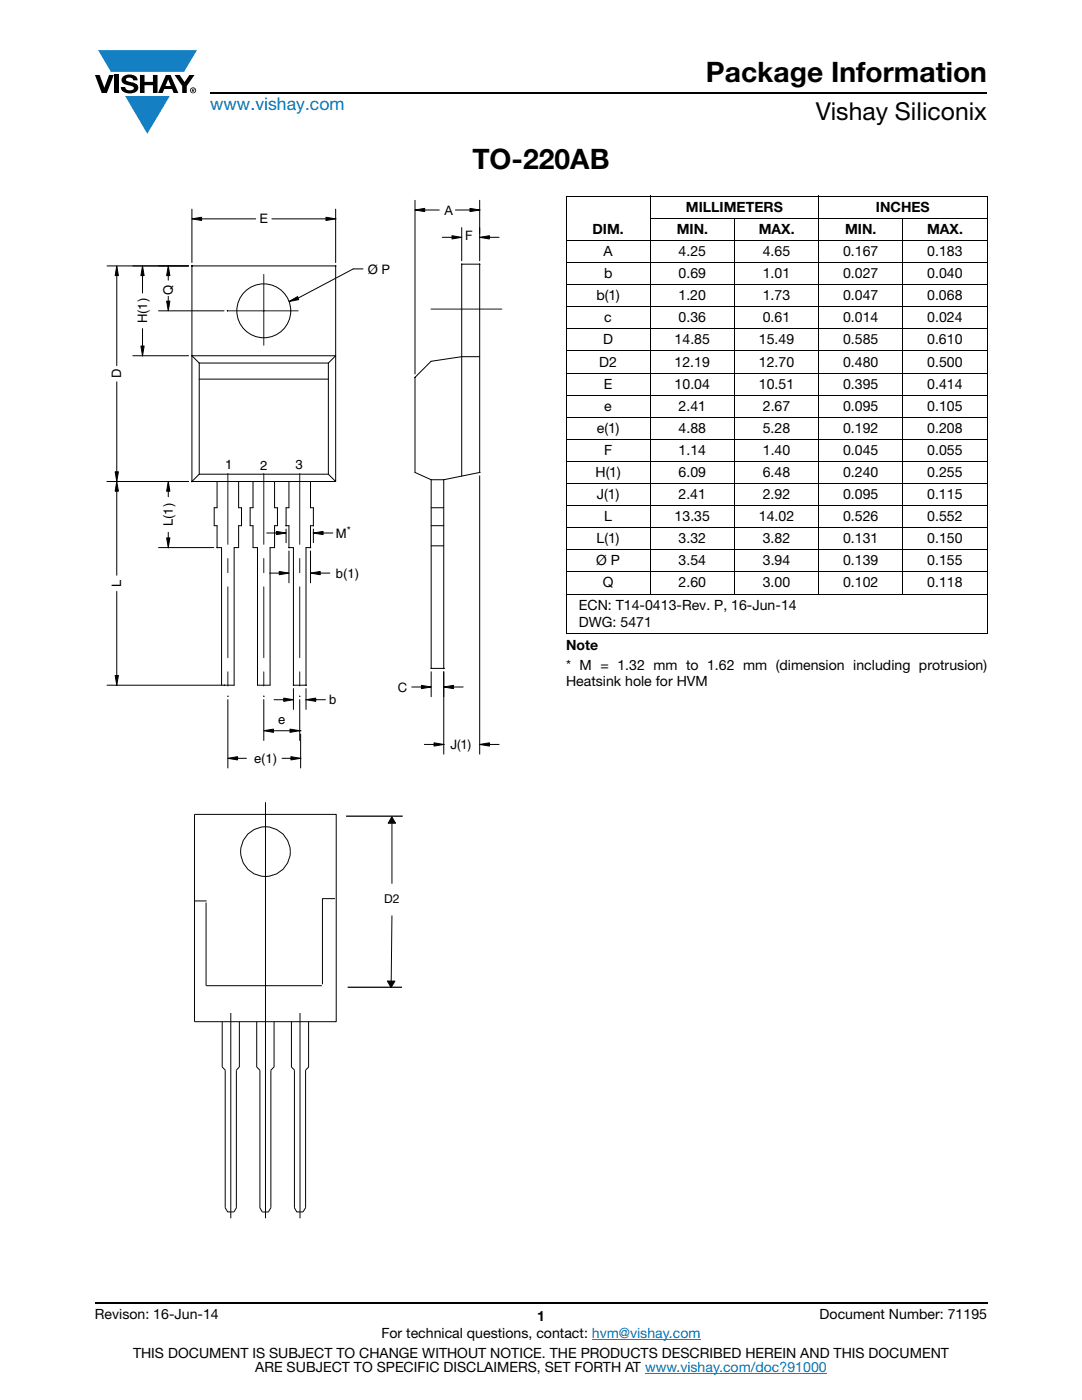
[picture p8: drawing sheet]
<svg xmlns="http://www.w3.org/2000/svg" width="216mm" height="279mm" viewBox="0 0 216 279" stroke-linecap="round" stroke-linejoin="round" font-family="sans-serif">
<g fill="#147fc3">
<path d="M19.6 10h19.7l-2.6 4.3h-1.1h-13.5z"/>
<path d="M25 19.2h8.9l-4.5 7.5z"/>
</g>
<g fill="#000">
<path d="M18.9 15h1l.9 2.5 1-2.5h.9l-1.4 3.6h-1zM22.9 15h.9v3.6h-.9zM24.6 15.3a2.1 2.1 0 0 1 2.8 .3l.1 .4h-.9a.79 .79 0 0 0-.7-.5 .79 .79 0 0 0-.8 .4l.3 .3 1 .2a1.08 1.08 0 0 1 1.2 1 1.08 1.08 0 0 1-1.1 1.2 1.73 1.73 0 0 1-2.4-1.2h.9a.96 .96 0 0 0 .8 .6 .96 .96 0 0 0 .9-.4 1.31 1.31 0 0 0-1.2-.6 1.03 1.03 0 0 1-1.1-.6 1.03 1.03 0 0 1 .2-1.1zM27.9 15h.9v1.3h1.7v-1.3h.9v3.6h-.9v-1.6h-1.7v1.6h-.9zM34.8 15h1.1l.9 1.4 1-1.4h1l-1.5 2.2v1.4h-.9v-1.4z"/>
<path d="M33.6 15.9l.5 1.3h-1.1zM33.1 15l-1.6 3.6h1l.3-.8h1.5l.3 .8h1l-1.6-3.6z"/>
<path d="M38.4 17.8h.2v.2h-.2zM38.3 17.7v.7h.1v-.3l.4 .3-.2-.3 .2-.2-.1-.2z"/>
<path d="M38.1 18a.46 .46 0 0 1 .9 0 .46 .46 0 0 1-.9 0zM37.9 18a.6 .6 0 0 0 1.2 0 .6 .6 0 0 0-1.2 0z"/>
</g>
<path d="M42 18.6h155M18.9 260h178.1" fill="none" stroke="#000" stroke-width=".36"/>
<path d="M118.1 267.3h21.7M128.7 274h36.3" fill="none" stroke="#007ec4" stroke-width=".2"/>
<path d="M21.3 39.9h79.3v203.2h-79.3z" fill="#fff"/>
<g fill="none" stroke="#000" stroke-width=".2">
<path d="M82.8 40v34.6M95.7 40v12M23.3 55v18M23.3 53.1l.3 1.9h-.6zM28.4 53.1l.4 1.9h-.7zM28.4 55v3.5M33.6 53.1l.3 1.9h-.6zM33.6 55v.9M33.6 59.1v1M37.6 53.1h-16.2M38.3 41.7v10.7M38.3 43.7l1.9-.3v.6z"/>
<path d="M38.3 53.1v43M38.3 53.1h28.7M40.2 43.7h10.8M54.2 43.7h10.8M65 43.4l2 .3-2 .3zM67 41.7v10.7M67 53.1v43l-1.5-1.5M72.4 53.7h-1.9l-11 5.8M82.8 41.9l1.9-.3v.6zM84.7 41.9h2.9M88.3 47.4h1.9M90.2 47l1.9 .4-1.9 .3z"/>
<path d="M90.9 41.9h2.9M92.1 45.4v6.6M93.8 41.6l1.9 .3-1.9 .3zM95.7 52.7h-3.6v42.3M95.7 52.7v41.6M95.7 47.4l2-.4v.7zM97.7 47.4h1.9M23.3 76.2v18M26.5 71h11.1M28.1 69.1h.7l-.4 1.9zM28.4 65.6v3.5M31.6 62h13.1"/>
<path d="M33.3 60.1h.6l-.3 1.9zM38.3 71l1.5 1.5M38.3 71h28.7l-1.5 1.5M39.7 75.7h25.8M39.8 72.5h25.7M39.8 72.5v22.1M57.7 60.2l1.7-1 .2 .6zM65.5 72.5v22.1M95.7 71.2h-3.6l-6.1 .9-3.2 3.2v19l3.2 1.4M21.4 96.1h16.2M23 94.2h.6l-.3 1.9zM23.3 98v16.8"/>
<path d="M23.3 96.1l.3 1.9h-.6zM33.6 96.1l.3 1.9h-.6zM33.6 98v1.1M38.3 96.1h28.7M39.8 94.6h25.7M39.8 94.6l-1.5 1.5M86 95.7h2.5M86 95.7v37.7M88.5 95.7v37.7h-2.5M95.7 94.3l-7.2 1.4M95.7 95v55.5M23.3 118v16.8"/>
<path d="M31.6 109.3h11M33.3 107.4h.6l-.3 1.9zM33.6 106.2v1.1M42.7 101.3h.6M42.7 104.9h.6M43.3 109.3h.9v27.4h2.5v-27.4h.9M47.6 101.3h.6M47.6 104.9h.6M49.9 101.3h.6M49.9 104.9h.6M50.5 109.3h.9v27.4h2.5v-27.4h.9M53.2 106.4h1.9"/>
<path d="M53.8 114.4h1.9M54.8 101.3h.6M54.8 104.9h.6M55.1 106.1l2 .3-2 .3zM55.7 114.1l2 .3-2 .3zM57.1 105.6v2.7M57.1 101.3h.6M57.1 104.9h.6M57.7 109.3h.9v27.4M57.7 110v6.3M62 109.3h-.9v27.4h-2.5M62 114.4l1.9-.3v.6z"/>
<path d="M62 101.3h.5M62 104.9h.5M62 110v6.3M62.5 106.4l2-.3v.6zM62.5 105.6v2.7M63.9 114.4h1.9M64.5 106.4h1.9M86 101.3h2.5M86 104.9h2.5M86 108.9h2.5M21.4 136.7h22.7M23 134.8h.6l-.3 1.9z"/>
<path d="M45.5 139.6v13.7M52.6 139.6v8.2M54.7 139.6h1.9M56.6 139.3l2 .3-2 .4zM58.6 137.4v4.2M59.8 139.6v8.2M61.1 137.4v4.2M61.1 139.6l1.9-.3v.7zM63 139.6h1.9M82.2 137.1h1.9M84.1 136.8l1.9 .3-1.9 .3zM86 134.1v4.9"/>
<path d="M88.5 137.1l2-.3v.6zM88.5 134.1v16.4M90.5 137.1h1.9M45.5 151.3l1.9-.3v.7zM47.4 151.3h1.8M52.6 145.8l2-.3v.7zM54.6 145.8h3.3M56.3 151.3h1.8M57.9 145.5l1.9 .3-1.9 .4zM58.1 151l1.9 .3-1.9 .4zM60 146.5v6.8M84.7 148.6h1.9"/>
<path d="M86.6 148.2l1.9 .4-1.9 .3zM95.7 148.6l2-.4v.7zM97.7 148.6h1.9"/>
<circle cx="33.6" cy="53.1" r=".03"/>
<circle cx="38.3" cy="53.1" r=".03"/>
<circle cx="67" cy="53.1" r=".03"/>
<circle cx="67" cy="43.7" r=".03"/>
<circle cx="92.1" cy="52.7" r=".03"/>
<circle cx="95.7" cy="41.9" r=".03"/>
<circle cx="95.7" cy="47.4" r=".03"/>
<circle cx="95.7" cy="52.7" r=".03"/>
<circle cx="28.4" cy="71" r=".03"/>
<circle cx="38.3" cy="71" r=".03"/>
<circle cx="45.4" cy="62" r=".03"/>
<circle cx="52.6" cy="62" r="5.4"/>
<circle cx="82.8" cy="75.3" r=".03"/>
<circle cx="23.3" cy="96.1" r=".03"/>
<circle cx="38.3" cy="96.1" r=".03"/>
<circle cx="95.7" cy="94.3" r=".03"/>
<circle cx="33.6" cy="109.3" r=".03"/>
<circle cx="43.3" cy="109.3" r=".03"/>
<circle cx="57.1" cy="104.9" r=".03"/>
<circle cx="57.7" cy="109.3" r=".03"/>
<circle cx="62" cy="114.4" r=".03"/>
<circle cx="62" cy="109.3" r=".03"/>
<circle cx="62.5" cy="104.9" r=".03"/>
<circle cx="62.5" cy="106.4" r=".03"/>
<circle cx="23.3" cy="136.7" r=".03"/>
<circle cx="44.7" cy="136.7" r=".03"/>
<circle cx="45.5" cy="139" r=".03"/>
<circle cx="52.6" cy="138.9" r=".03"/>
<circle cx="58.6" cy="136.7" r=".03"/>
<circle cx="59.8" cy="138.9" r=".03"/>
<circle cx="61.1" cy="136.7" r=".03"/>
<circle cx="61.1" cy="139.6" r=".03"/>
<circle cx="86" cy="133.4" r=".03"/>
<circle cx="88.5" cy="137.1" r=".03"/>
<circle cx="88.5" cy="133.4" r=".03"/>
<circle cx="59.8" cy="145.8" r=".03"/>
<circle cx="60" cy="151.3" r=".03"/>
<circle cx="60" cy="145.8" r=".03"/>
<circle cx="88.5" cy="148.6" r=".03"/>
</g>
<g fill="#000">
<path d="M23.3 53.1l.3 1.9h-.6zM28.4 53.1l.4 1.9h-.7zM33.6 53.1l.3 1.9h-.6zM38.3 43.7l1.9-.3v.6zM57.7 60.2l1.7-1 .2 .6zM65 43.4l2 .3-2 .3zM82.8 41.9l1.9-.3v.6zM90.2 47l1.9 .4-1.9 .3zM93.8 41.6l1.9 .3-1.9 .3zM95.7 47.4l2-.4v.7zM28.1 69.1h.7l-.4 1.9zM33.3 60.1h.6l-.3 1.9z"/>
<path d="M23.3 96.1l.3 1.9h-.6zM23 94.2h.6l-.3 1.9zM33.6 96.1l.3 1.9h-.6zM33.3 107.4h.6l-.3 1.9zM55.1 106.1l2 .3-2 .3zM55.7 114.1l2 .3-2 .3zM62 114.4l1.9-.3v.6zM62.5 106.4l2-.3v.6zM23 134.8h.6l-.3 1.9zM56.6 139.3l2 .3-2 .4zM61.1 139.6l1.9-.3v.7zM84.1 136.8l1.9 .3-1.9 .3z"/>
<path d="M88.5 137.1l2-.3v.6zM45.5 151.3l1.9-.3v.7zM52.6 145.8l2-.3v.7zM57.9 145.5l1.9 .3-1.9 .4zM58.1 151l1.9 .3-1.9 .4zM86.6 148.2l1.9 .4-1.9 .3zM95.7 148.6l2-.4v.7z"/>
</g>
<path d="M52.6 54.8v14.5M45.4 62h14.5M86 61.7h14.5M45.5 94.5v44.5M52.6 94.5v44.5M59.8 94.5v44.5" fill="none" stroke="#1c1c1c" stroke-width=".2" stroke-dasharray="14.1 2.8 2.8 2.8"/>
<g fill="none" stroke="#000" stroke-width=".2" stroke-dasharray="141.3 28.3 28.3 28.3">
<path d="M43.3 96.1v5.2M47.6 96.1v5.2M50.5 96.1v5.2M54.8 96.1v5.2M57.7 96.1v5.2M62 96.1v5.2M42.7 101.3v3.6M43.3 104.9v4.4M47.6 104.9v4.4M48.2 101.3v3.6M49.9 101.3v3.6M50.5 104.9v4.4"/>
<path d="M54.8 104.9v4.4M55.4 101.3v3.6M57.1 101.3v3.6M57.7 104.9v4.4M62 104.9v4.4M62.5 101.3v3.6"/>
</g>
<g fill="none" stroke="#050504" stroke-width=".2">
<path d="M38.8 179.8h2.4M38.8 162.5h28.3v41.4h-28.3zM53 160.1v83M57.9 169.2a5 5 0 0 1-6.2 5.6 5 5 0 0 1-2.6-7.9 5 5 0 0 1 8.3 .8l.5 1.5M66.8 179.3h-2.5v17.1M78.2 163.2v13.2M41.1 180.1v16.6h23.1M44.3 203.9v9.1l.7 .6M44.9 213.6v27.4l.5 .9h1.3l.5-.9v-27.4M46.1 202.2v40.9M47.8 203.9v9.1l-.6 .6M51.2 203.9v9l.6 .7"/>
<path d="M51.9 213.6v27.4l.4 .9M54 213.6v27.4l-.4 .9M54.7 203.9v9l-.6 .7M58.2 203.9v9.1l.6 .6M58.7 213.6v27.4l.5 .9h1.3l.5-.9v-27.4M59.9 202.2v40.9M61.6 203.9v9.1M61.6 213l-.6 .6M52.3 241.9h1.3"/>
</g>
<path d="M78.2 163l.7 1.3h-1.4z" fill="#050504"/>
<path d="M78.2 163l.7 1.3h-1.4zM78.2 182.7l-.2 14.2" fill="none" stroke="#050504" stroke-width=".2"/>
<path d="M69.1 162.9h11.3" fill="none" stroke="#050504" stroke-width=".25"/>
<path d="M77.3 195.8h1.5l-.8 1.3z" fill="#050504"/>
<path d="M77.3 195.8h1.5l-.8 1.3z" fill="none" stroke="#050504" stroke-width=".2"/>
<path d="M69.4 197h10.8" fill="none" stroke="#050504" stroke-width=".25"/>
<g fill="none" stroke="#000" stroke-width=".2">
<path d="M112.9 39.2h84.1M112.9 39.3v8.6M129.8 39.1v79.5M163.3 39.1v79.5M197 39.3v8.6M112.9 48h84.1M112.9 52.4h84.1M112.9 56.8h84.1M112.9 48.1v70.3M129.7 43.6h67.3M146.6 43.5v75.1M180.1 43.5v75.1"/>
<path d="M197 48.1v70.3M112.9 61.2h84.1M112.9 65.6h84.1M112.9 70h84.1M112.9 74.4h84.1M112.9 78.9h84.1M112.9 83.3h84.1M112.9 87.7h84.1M112.9 92.1h84.1M112.9 96.5h84.1M112.9 100.9h84.1M112.9 105.3h84.1"/>
<path d="M112.9 109.7h84.1M112.9 114.1h84.1M112.9 118.6h84.1M112.9 118.6v7.8M197 118.6v7.8M112.9 126.5h84.1"/>
</g>
<g font-size="5.6">
<text x="140.9" y="16.4">Package Information</text>
<text x="94.3" y="33.8">TO-220AB</text>
</g>
<text font-size="4.9" x="162.8" y="24">Vishay Siliconix</text>
<text font-size="3.5" fill="#007ec4" x="42" y="21.9">www.vishay.com</text>
<g font-size="2.8">
<text x="118.2" y="46.7">DIM.</text>
<text x="135" y="46.7">MIN.</text>
<text x="136.9" y="42.3">MILLIMETERS</text>
<text x="151.4" y="46.7">MAX.</text>
<text x="168.6" y="46.7">MIN.</text>
<text x="174.8" y="42.3">INCHES</text>
<text x="185" y="46.7">MAX.</text>
<text x="120.4" y="51.1">A</text>
<text x="135.4" y="51.1">4.25</text>
<text x="152.2" y="51.1">4.65</text>
<text x="168.2" y="51.1">0.167</text>
<text x="185" y="51.1">0.183</text>
<text x="119" y="59.9">b(1)</text>
<text x="120.5" y="55.5">b</text>
<text x="135.4" y="59.9">1.20</text>
<text x="135.4" y="55.5">0.69</text>
<text x="152.2" y="59.9">1.73</text>
<text x="152.2" y="55.5">1.01</text>
<text x="168.2" y="59.9">0.047</text>
<text x="168.2" y="55.5">0.027</text>
<text x="185" y="59.9">0.068</text>
<text x="185" y="55.5">0.040</text>
<text x="120.6" y="64.3">c</text>
<text x="135.4" y="64.3">0.36</text>
<text x="152.2" y="64.3">0.61</text>
<text x="168.2" y="64.3">0.014</text>
<text x="185" y="64.3">0.024</text>
<text x="120.4" y="68.7">D</text>
<text x="134.6" y="68.7">14.85</text>
<text x="151.4" y="68.7">15.49</text>
<text x="168.2" y="68.7">0.585</text>
<text x="185" y="68.7">0.610</text>
<text x="119.6" y="73.2">D2</text>
<text x="120.5" y="77.6">E</text>
<text x="134.6" y="73.2">12.19</text>
<text x="134.6" y="77.6">10.04</text>
<text x="151.4" y="73.2">12.70</text>
<text x="151.4" y="77.6">10.51</text>
<text x="168.2" y="73.2">0.480</text>
<text x="168.2" y="77.6">0.395</text>
<text x="185" y="77.6">0.414</text>
<text x="185" y="73.2">0.500</text>
<text x="120.6" y="82">e</text>
<text x="135.4" y="82">2.41</text>
<text x="152.2" y="82">2.67</text>
<text x="168.2" y="82">0.095</text>
<text x="185" y="82">0.105</text>
<text x="119.1" y="86.4">e(1)</text>
<text x="135.4" y="86.4">4.88</text>
<text x="152.2" y="86.4">5.28</text>
<text x="168.2" y="86.4">0.192</text>
<text x="185" y="86.4">0.208</text>
<text x="118.8" y="95.2">H(1)</text>
<text x="120.5" y="90.8">F</text>
<text x="135.4" y="95.2">6.09</text>
<text x="135.4" y="90.8">1.14</text>
<text x="152.2" y="95.2">6.48</text>
<text x="152.2" y="90.8">1.40</text>
<text x="168.2" y="95.2">0.240</text>
<text x="168.2" y="90.8">0.045</text>
<text x="185" y="95.2">0.255</text>
<text x="185" y="90.8">0.055</text>
<text x="119.1" y="99.6">J(1)</text>
<text x="135.4" y="99.6">2.41</text>
<text x="152.2" y="99.6">2.92</text>
<text x="168.2" y="99.6">0.095</text>
<text x="185" y="99.6">0.115</text>
<text x="120.6" y="104">L</text>
<text x="134.6" y="104">13.35</text>
<text x="151.4" y="104">14.02</text>
<text x="168.2" y="104">0.526</text>
<text x="185" y="104">0.552</text>
<text x="119" y="112.8">Ø P</text>
<text x="119" y="108.4">L(1)</text>
<text x="135.4" y="108.4">3.32</text>
<text x="135.4" y="112.8">3.54</text>
<text x="152.2" y="108.4">3.82</text>
<text x="152.2" y="112.8">3.94</text>
<text x="168.2" y="108.4">0.131</text>
<text x="168.2" y="112.8">0.139</text>
<text x="185" y="112.8">0.155</text>
<text x="185" y="108.4">0.150</text>
<text x="120.3" y="117.2">Q</text>
<text x="135.4" y="117.2">2.60</text>
<text x="152.2" y="117.2">3.00</text>
<text x="168.2" y="117.2">0.102</text>
<text x="185" y="117.2">0.118</text>
<text x="115.5" y="121.7">ECN: T14-0413-Rev. P, 16-Jun-14</text>
<text x="115.5" y="125.2">DWG: 5471</text>
<text x="112.9" y="129.8">Note</text>
<text x="112.9" y="133.7">* M = 1.32 mm to 1.62 mm (dimension including protrusion)</text>
<text x="112.9" y="136.8">Heatsink hole for HVM</text>
<text x="18.9" y="263.3">Revison: 16-Jun-14</text>
<text x="107.2" y="263.6">1</text>
<text x="163.6" y="263.3">Document Number: 71195</text>
<text x="76.1" y="267.1">For technical questions, contact: hvm@vishay.com</text>
<text x="26.5" y="271">THIS DOCUMENT IS SUBJECT TO CHANGE WITHOUT NOTICE. THE PRODUCTS DESCRIBED HEREIN AND THIS DOCUMENT</text>
<text x="50.9" y="273.8">ARE SUBJECT TO SPECIFIC DISCLAIMERS, SET FORTH AT www.vishay.com/doc?91000</text>
</g>
<g font-size="2.6">
<text x="51.8" y="44.6">E</text>
<text x="88.7" y="42.8">A</text>
<text x="92.8" y="48">F</text>
<text x="34.5" y="58.8" transform="rotate(-90 34.5 58.8)">Q</text>
<text x="73.4" y="54.6">Ø P</text>
<text x="29.3" y="64.6" transform="rotate(-90 29.3 64.6)">H(1)</text>
<text x="24.2" y="75.5" transform="rotate(-90 24.2 75.5)">D</text>
<text x="44.9" y="93.6">1</text>
<text x="51.9" y="93.7">2</text>
<text x="59" y="93.6">3</text>
<text x="34.5" y="105" transform="rotate(-90 34.5 105)">L(1)</text>
<text x="67" y="107.3">M</text>
<text x="24.2" y="117.1" transform="rotate(-90 24.2 117.1)">L</text>
<text x="67" y="115.3">b(1)</text>
<text x="65.7" y="140.5">b</text>
<text x="79.4" y="138">C</text>
<text x="55.5" y="144.5">e</text>
<text x="89.9" y="149.5">J(1)</text>
<text x="50.7" y="152.2">e(1)</text>
</g>
<text font-size="2.4" x="76.6" y="180.1">D2</text>
<text font-size="2.1" x="69.2" y="106.6">*</text>
</svg>
